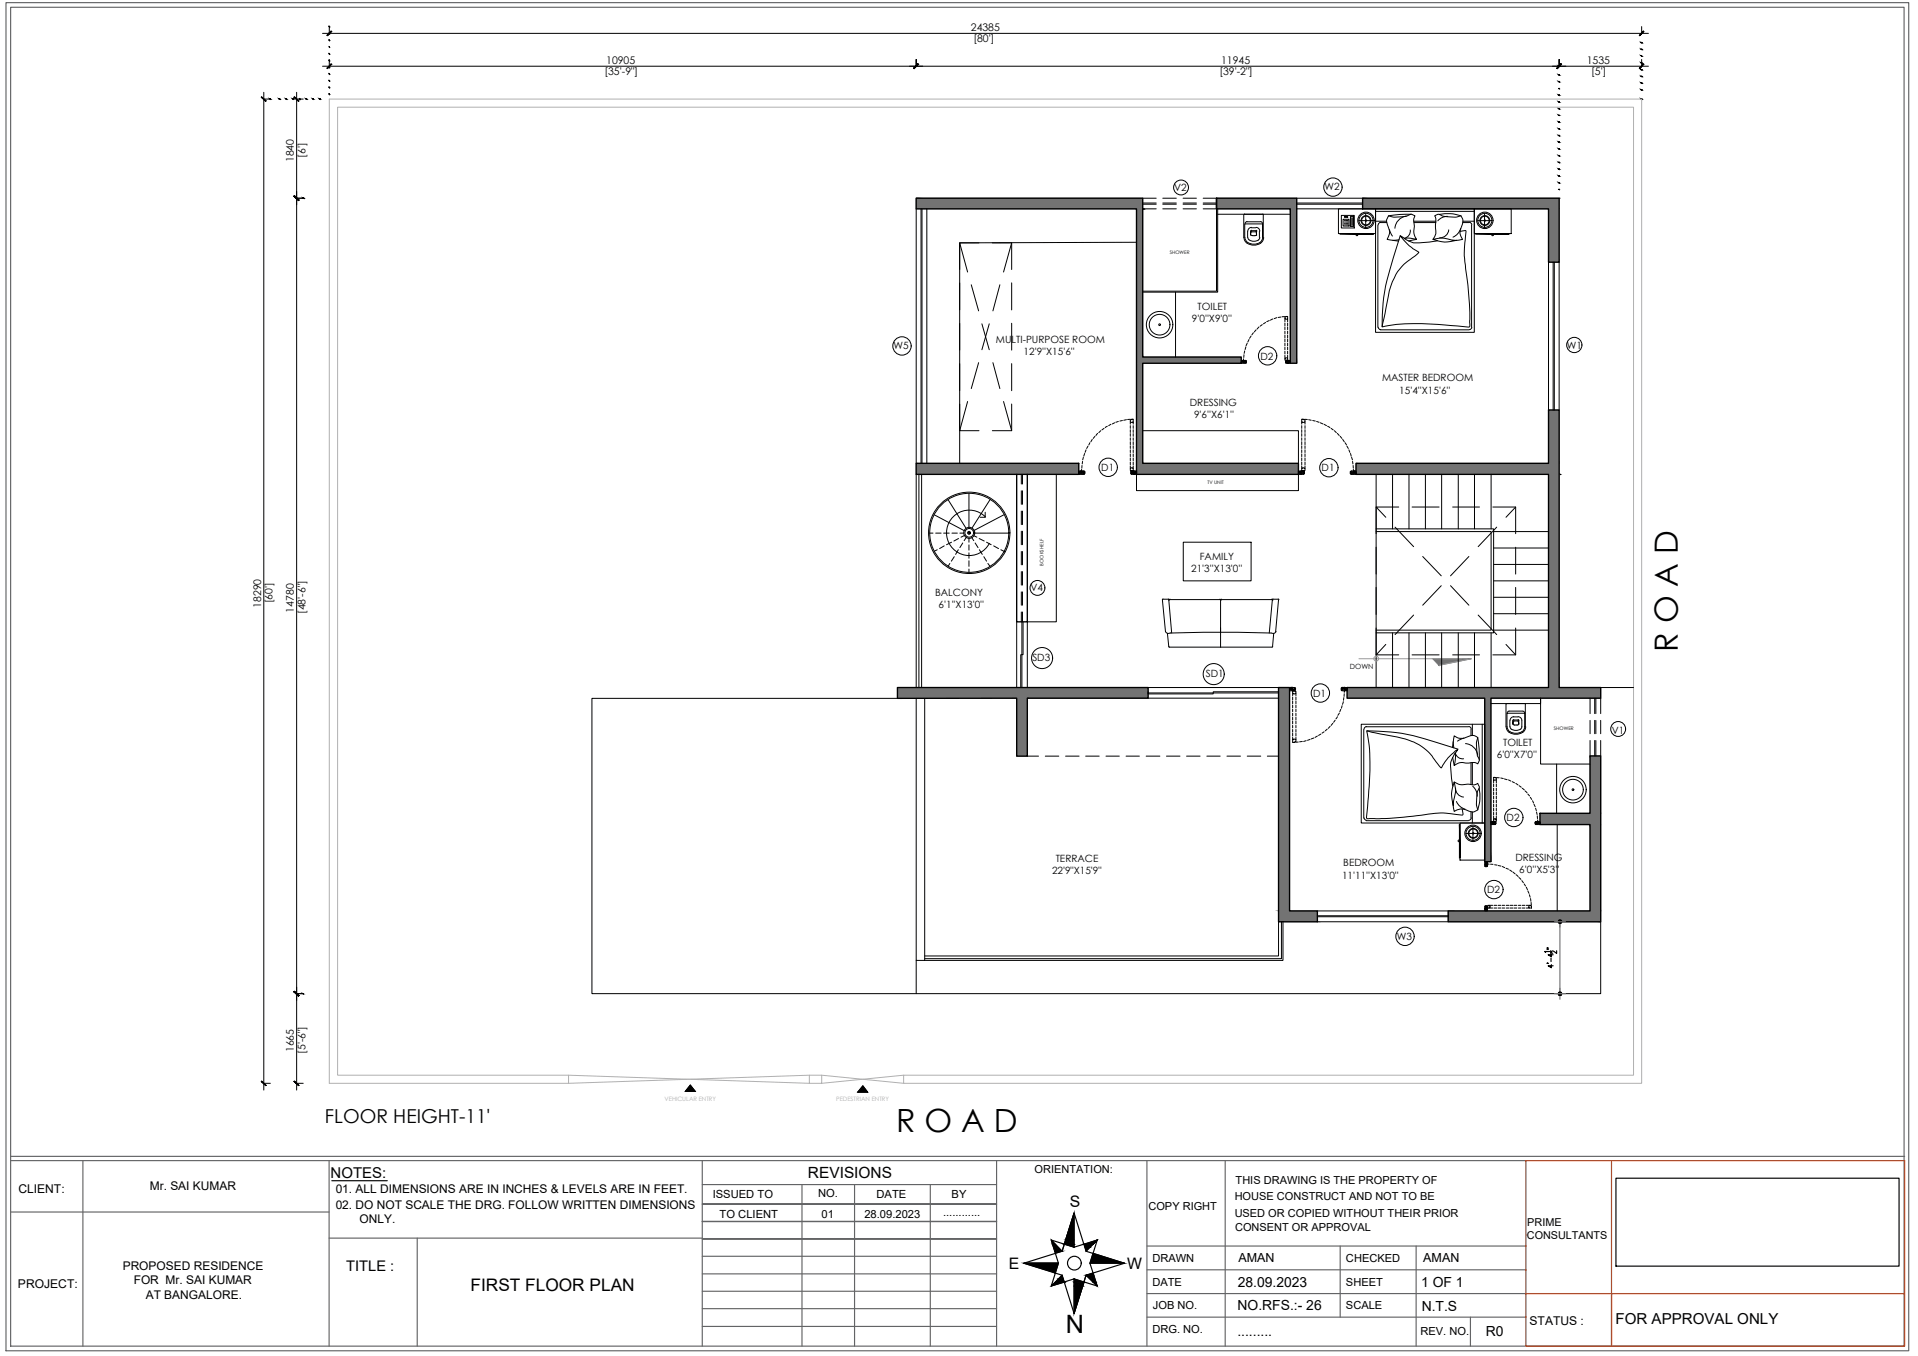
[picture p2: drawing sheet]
<svg xmlns="http://www.w3.org/2000/svg" width="420mm" height="297mm" viewBox="0 0 420 297" stroke-linecap="round" stroke-linejoin="round" font-family="sans-serif">
<!-- layer: PDF4_Solid Fills -->
<g fill="#000" stroke="#000" stroke-width=".22">
<path d="M250.2 45.7h.2zM341.4 103.9h.3zM341.5 103.8h.1zM151.2 237.7l1.1 1.4h-2.2zM189 237.9l1.1 1.4h-2.2z"/>
<path d="M72.6 14l-.9 1 1-.9zM71.6 14.9l1-.9-.9 1z"/>
<path d="M72.6 6.8l-.9 1 1-.9zM71.6 7.7l1-.9-.9 1z"/>
<path d="M201.1 14l-.9 .9v.1zM200.2 14.9v.1l.9-1zM201.1 14l.1 .1-1 .9zM201.1 14l.1 .1-1 .9z"/>
<path d="M342 14l-1 .9 .1 .1zM341 14.9l.1 .1 .9-1zM342 14l.1 .1-1 .9zM342 14l.1 .1-1 .9z"/>
<path d="M360 14l-.9 .9 .1 .1zM360 14l.1 .1-.9 .9z"/>
<path d="M360 6.8l-.9 .9 .1 .1zM360 6.8l.1 .1-.9 .9z"/>
<path d="M57.2 21.3l1 .9 .1-.1zM57.3 21.2l1 .9-1.1-.8z"/>
<path d="M64.4 21.3l1 .9 .1-.1zM64.4 21.3l.1-.1 1 .9z"/>
<path d="M64.4 43l1.1 .8-1-.9zM64.4 43l1.1 .8-1-.9zM64.4 43l1.1 .8-.1 .1zM64.4 43l1.1 .8-.1 .1z"/>
<path d="M250.2 45.7l.2 .1zM250.2 45.8h.2z"/>
<path d="M250.2 45.7h.2zM250.2 45.7h.2z"/>
<path d="M293.5 51.2l7.4 .1zM293.5 51.2l7.4 .1z"/>
<path d="M323.3 51.2l7.3 .1zM323.3 51.2l7.3 .1z"/>
<path d="M341.4 103.9l.2 .1zM341.5 104h.1z"/>
<path d="M341.5 103.8l.2 .1zM341.5 103.8l.2 .1z"/>
<path d="M319.7 180.6v7.3h.1zM319.7 180.6h.1v7.3z"/>
<path d="M64.4 217.2l1.1 .9-1-.9zM64.4 217.2l1.1 .9-1-.9zM64.4 217.2l1.1 .9-.1 .1zM64.4 217.2l1.1 .9-.1 .1z"/>
<path d="M57.3 236.8l-.1 .1 1.1 .9zM57.2 236.9l1.1 .9h-.1z"/>
<path d="M64.4 236.9l1.1 .9-1-1zM64.4 236.9l1.1 .9h-.1z"/>
</g>
<g fill="#737373" stroke="#737373" stroke-width=".22">
<path d="M196.6 152.9h28.4z"/>
<path d="M196.6 152.9h26.1z"/>
<path d="M200.7 43.4l49.6 2.3v-2.3zM200.7 43.4l49.6 2.3h-49.6z"/>
<path d="M298.5 43.4l43 2.3v-2.3zM298.5 43.4l43 2.3h-43z"/>
<path d="M266.5 43.4l17.6 2.3v-2.3zM266.5 43.4l17.6 2.3h-17.6z"/>
<path d="M339.2 45.7l2.3 11.7v-11.7zM339.2 45.7l2.3 11.7h-2.3z"/>
<path d="M249 45.7l1.3 32.5v-32.5zM249 45.7l1.3 32.5h-1.3z"/>
<path d="M282.7 45.7l1.4 33.9v-33.9zM282.7 45.7l1.4 33.9h-1.4z"/>
<path d="M249 78.2l22.9 1.4v-1.4zM249 78.2l22.9 1.4h-22.9z"/>
<path d="M339.2 89.8l2.3 11.7v-11.7zM339.2 89.8l2.3 11.7h-2.3z"/>
<path d="M249 79.6l1.3 21.9v-21.9zM249 79.6l1.3 21.9h-1.3z"/>
<path d="M297.1 101.5l44.4 2.4v-2.4zM297.1 101.5l44.4 2.4h-44.4z"/>
<path d="M200.7 101.5l35.6 2.4v-2.4zM200.7 101.5l35.6 2.4h-35.6z"/>
<path d="M249 101.5l35.4 2.4v-2.4zM249 101.5l35.4 2.4h-35.4z"/>
<path d="M339.2 103.9l2.3 46.7v-46.7zM339.2 103.9l2.3 46.7h-2.3z"/>
<path d="M196.6 150.6l54.9 2.3v-2.3zM196.6 150.6l54.9 2.3h-54.9z"/>
<path d="M295.1 150.6l55.5 2.3v-2.3zM295.1 150.6l55.5 2.3h-55.5z"/>
<path d="M225 152.9h26.5zM225 152.9h26.5zM196.6 152.9h28.4zM196.6 152.9h28.4z"/>
<path d="M222.7 152.9l2.3 .1zM222.7 152.9l2.3 .1z"/>
<path d="M222.7 153l2.3 12.6v-12.6zM222.7 153l2.3 12.6h-2.3z"/>
<path d="M348.3 165.6l2.3 12.6v-12.6zM348.3 165.6l2.3 12.6h-2.3z"/>
<path d="M337.4 178.2l13.2 2.4v-2.4zM337.4 178.2l13.2 2.4h-13.2z"/>
<path d="M325.2 152.9l1.4 35.9v-35.9zM325.2 152.9l1.4 35.9h-1.4z"/>
<path d="M348.3 180.6l2.3 18.9v-18.9zM348.3 180.6l2.3 18.9h-2.3z"/>
<path d="M280.1 150.6l2.4 48.9v-48.9zM280.1 150.6l2.4 48.9h-2.4z"/>
<path d="M317.2 199.5l33.4 2.4v-2.4zM317.2 199.5l33.4 2.4h-33.4z"/>
<path d="M280.1 199.5l8.5 2.4v-2.4zM280.1 199.5l8.5 2.4h-8.5z"/>
<path d="M315.2 144.3v1.4l7.1-1.4zM313.9 144.3h1.3v1.4z"/>
</g>
<!-- layer: PDF4_Geometry -->
<path d="M225 152.9h-28.4h28.4" fill="none" stroke="#737373" stroke-width=".22"/>
<g fill="none" stroke="#000" stroke-width=".22">
<path d="M70.7 14.5h290.4M70.7 7.3h290.4M72.1 5.8v1.5M72.1 13v1.5M200.7 13v1.5v-1.5M200.7 14.5h.1M341.5 13v1.5v-1.5M359.6 7.3h.1M359.6 5.8v1.5M359.6 13v1.5M57.8 21.7h1.4M57.8 20.2v218.6"/>
<path d="M65 21.7h1.4M65 20.2v218.6M65 43.4h.1M65 43.4h1.4M200.7 45.7v55.8M201.8 45.7v55.8M202 45.7v55.8M203 45.7v55.8M210.2 53.2l1.8 6.4M214.5 53.2h-4.3v5.8M217.4 53.2h4.2v5.8M221.6 53.2l-1.8 6.4"/>
<path d="M249 53.1l-38.8 .1v48.3M250.3 45.7h3M250.3 44.5h3M250.3 44.7h3M250.3 43.4h3M254.7 45.7h3M254.7 44.5h3M254.7 44.7h3M254.7 43.4h3M259.2 45.7h2.9M259.2 44.5h2.9M259.2 44.7h2.9"/>
<path d="M259.2 43.4h2.9M263.6 45.7h2.9v18.1h-16.2M263.6 44.5h2.9M263.6 44.7h2.9M263.6 43.4h2.9M266.7 45.7v18.3h-16.4M266.7 46.9h16M272.5 47.1v4.9M272.5 52a1.55 1.55 0 0 0 .7 1.3M272.6 46.9l-.1 .1M272.7 52v-2.9h3.9v2.9M272.7 52a2.08 2.08 0 0 0 3.6 .9l.3-.9"/>
<path d="M273.1 48.6h3M273.2 48.5l-.2 .1-.2 .4M273.3 50.7v1.3M273.3 52a1.5 1.5 0 0 0 2.4 .6M273.9 50.7v.8l.2-.7h.9M274 51.4v.1M274 50.6l.1 .2M274.1 51.5l.3 .1M274.2 49.9h.9M274.2 50.5h.9M274.2 49.8a.83 .83 0 0 0-.9 .8M274.2 50.4l-.2 .2"/>
<path d="M274.4 51.6h.5M275.1 50.7l.2 .2M275.1 51.6h-.2M275.1 49.8a.83 .83 0 0 1 .9 .8M275.1 50.4l.2 .2M275.2 50.6l-.1 .2M275.3 50.7v.8l-.1-.5M275.3 51.5l-.2 .1M275.3 51.4v.1M275.9 50.7v1.3M276 52l-.3 .6M276.1 48.5l.4 .3 .1 .2"/>
<path d="M276.6 46.9l.1 .1M276.7 47.1v4.9M276.8 52a2.24 2.24 0 0 1-3.6 1.3M284.1 45.7h14.4M284.1 44.5h14.4M284.1 44.7h14.4M284.1 43.4h14.4M293.2 45.7h8.1v5.5h-8.1zM293.8 47.2h2.9v2.7h-2.9zM294.2 48h1.3v1.5h-1.3zM294.5 48.3h.1M294.5 48.6h.1"/>
<path d="M294.5 48.9h.1M294.5 49.3h.1M294.5 47.4h.7v.2h-.7zM294.9 48.3h.1M294.9 48.6h.1M294.9 48.9h.1M294.9 49.3h.1M295.1 48.3h.1M295.1 48.6h.1M295.1 48.9h.1M295.1 49.3h.1M295.8 47.4h.7v2.2h-.7z"/>
<path d="M296 47.7v1.7M296.3 47.7v1.7M297.6 48.3h1.6v1.6M299.2 46.8v1.5h1.5M301.3 45.7h21.7v27.1h-21.7zM301.3 46.3h21.7M301.3 48.5h2.4M301.8 49.3v22.4M302.4 48.8h1.4M302.5 48.7l-.5 .3-.1 .2M304.4 50.3l.6 1.4M305.1 52.6l1.3 .2"/>
<path d="M306.7 51.6l-1.5 4.9a43.1 43.1 0 0 0-2.4 15M307.6 52.2h1.4l1.3 .2-.5-1.2v-1.6l-.1-1.4 .3-.9-.4-.2a1.01 1.01 0 0 0-1.4 .2l-1.1 .2a4.9 4.9 0 0 1-2.9-.2 2.18 2.18 0 0 0 0 2.6 2.53 2.53 0 0 1-.3 2.5 5.2 5.2 0 0 0 2.6 .1M308.1 47.3a2.9 2.9 0 0 0-2.5 2.7M308.9 50.4a1.63 1.63 0 0 1-1.2 1.8M309.2 46.9l-2.5 .1-2.5 .3M309.7 48.5h4.8M309.8 48.8h4.7M310.3 52.4l-1.7 .4M315.3 47a9.1 9.1 0 0 1 4.7 .3 2.27 2.27 0 0 1 .1 2.6l-.3 1.3 .6 1.2-1.2 .2h-1.2a6.2 6.2 0 0 0-4.1-.2 7.1 7.1 0 0 0 5.2 .2M317.1 47.4a2.73 2.73 0 0 0-2.1 1M317.4 50.4a1.93 1.93 0 0 1-2 1.7M319.8 50.7l1.3-.2a30.6 30.6 0 0 0 .3 11l.6 6.9v3l-.3 .3a78.7 78.7 0 0 0-16.6-.5l-2.3 .4 .8-4.1a19.2 19.2 0 0 1 2.6-8 13.9 13.9 0 0 1 4.2-3.8l.4-.4a11.3 11.3 0 0 1-4-3.6 5.9 5.9 0 0 0 4.1 1.5l4-.5"/>
<path d="M320 50.1a2.94 2.94 0 0 1-1.7 1.8M320 47.3a7 7 0 0 1-4.7-.3l-.3-.1-.7 .4 .2 .6v3.3l-.6 1.2M320.4 48.8h1.4M320.5 48.5h2.5M321.9 48.7l.4 .3 .1 .2M322.4 49.3v22.4M323 45.7h8v5.5h-8zM323.7 48.3h1.5v1.6M325.2 46.8v1.5h1.6M339.2 57.4v32.4M340.2 57.4v32.4M340.5 57.4v32.4"/>
<path d="M341.5 43.4h.1M341.5 57.4v32.4M210.2 62v5.9M210.2 70.8v5.9M210.2 79.7v5.9M212.8 62.4l1.6 5.7M214.4 79.4l-1.6 5.7M215.1 70.9l1.6 5.7M216.7 70.9l-1.6 5.7M217.5 79.4l1.5 5.7M219 62.4l-1.5 5.7M221.6 62v5.9"/>
<path d="M221.6 70.8v5.9M221.6 79.7v5.9M257.5 64v14.2M272 79.2l.5 .1M272 79.3l.6 .2M272.1 78.9l.4 .3M272.3 78.9l.2 .1M272.3 78.9l-.3 .6M272.4 79l.1 .6M272.4 78.6v.4h.5l.1 .5-1.1 .1v-.6h.5v.3M272.5 78.9l-.2 .6M272.5 77.7v.6"/>
<path d="M272.5 78.9l.1 .3 .4 .3M272.7 76.9l-.2 .5M272.8 78.9v.3l.2 .2M272.9 76l-.1 .6M273 79.1h-.5M273.1 79.3l-.3 .2M273.1 79.2l-.5 .2M273.1 79l-.2 .3 .2 .2M273.2 75.2l-.2 .5M273.6 74.4l-.3 .5M274.1 73.6l-.4 .5M274.6 72.9l-.4 .4"/>
<path d="M275.2 72.2l-.4 .5M275.8 71.6l-.4 .5M276.5 71.1l-.4 .3M277.2 70.6l-.4 .3M278 70.2l-.5 .3M278.8 69.9l-.5 .2M279.7 69.6l-.6 .2M280.6 69.5h-.6M281.4 69.4h-.6M281.5 69.8l.1 .1h.4l.1-.1v.7M281.5 78.5l.5-.1 .1 .6-.6-.1zM281.5 70.8v.6"/>
<path d="M281.5 71.6v.6M281.5 72.5v.6M281.5 73.4v.6M281.5 74.3v.6M281.5 75.2v.6M281.5 76.1v.5M281.5 76.9v.6M281.5 77.8v.7M281.7 79l.1 .3-.1 .2M281.7 69.3l-.2 .1v1.1M281.8 78.9l.3 .3 .1 .3M281.8 79l.2 .3-.1 .3"/>
<path d="M281.9 78.9l-.3 .2M282.1 69.3h-.4h.4v.5M282.1 78.9h.1M282.1 79.2h.1M282.1 78.9v.3v-.2h.6v.6l-1.1-.1 .1-.5h.4l.1 .6v-.4M282.1 70.8v.6M282.1 71.6v.6M282.1 72.5v.6M282.1 73.4v.6M282.1 74.3v.6M282.1 75.2v.6M282.1 76.1v.5"/>
<path d="M282.1 76.9v.6M282.1 77.8v.7M282.1 78.9v.3v-.2M282.1 78.9l.6 .2M282.2 79.1l-.5 .3M282.2 79.3l-.5 .1M282.2 79.1l.5 .2M282.3 79.2l.3 .3M282.3 79.4l.1 .1M282.4 78.9l-.2 .6M282.7 78.9l-.3 .6M301.9 71.7l.3 .4 .3 .1"/>
<path d="M302.4 72.2h19.4M322.4 71.7l-.3 .4-.2 .1M210.2 88.5v5.8h4.3M212 88l-1.8 6.3M219.8 88l1.8 6.3M221.6 88.5v5.8h-4.2M237.6 99.3l-.2 .6M237.9 98.5l-.2 .6M238.3 97.7l-.3 .5M238.8 97l-.3 .5M239.3 96.3l-.3 .5M239.9 95.6l-.4 .4"/>
<path d="M240.5 94.9l-.4 .5M241.1 94.3l-.4 .5M241.9 93.8l-.5 .4M242.6 93.4l-.5 .3M243.4 92.9l-.5 .3M244.2 92.6l-.5 .3M245 92.3l-.6 .2M245.9 92.1l-.6 .1M246.8 91.9l-.6 .2M247.6 92.4l.1 .1 .5-.1v.5M247.6 93.2v.6M247.6 94.1v.6"/>
<path d="M247.6 95v.6M247.6 95.9v.6M247.6 96.8v.6M247.6 97.6v.6M247.6 98.5v.6M247.6 99.4v.6M247.6 91.8l-.6 .1M247.9 91.8h.3v.6M248.2 91.8l-.6 .1v1M248.2 93.2v.6M248.2 94.1v.6M248.2 95v.6"/>
<path d="M248.2 95.9v.6M248.2 96.8v.6M248.2 97.6v.6M248.2 98.5v.6M248.2 99.4v.6M250.3 94.3h34.1v7.2M285.2 91.8l.7 .1v1M285.2 93.2v.6M285.2 94.1v.6M285.2 95v.6M285.2 95.9v.6M285.2 96.8v.6"/>
<path d="M285.2 97.6v.6M285.2 98.5v.6M285.2 99.4v.6M285.5 91.8h-.3v.6M285.8 91.8l.6 .1M285.9 92.4l-.2 .1-.5-.1v.5M285.9 93.2v.6M285.9 94.1v.6M285.9 95v.6M285.9 95.9v.6M285.9 96.8v.6M285.9 97.6v.6"/>
<path d="M285.9 98.5v.6M285.9 99.4v.6M286.7 91.9l.5 .2M287.6 92.1l.5 .1M288.4 92.3l.6 .2M289.2 92.6l.6 .3M290.1 92.9l.5 .3M290.8 93.4l.5 .3M291.6 93.8l.5 .4M292.3 94.3l.4 .5M292.9 94.9l.5 .5M293.6 95.6l.4 .4"/>
<path d="M294.1 96.3l.4 .5M294.6 97l.4 .5M295.1 97.7l.3 .5M295.5 98.5l.2 .6M295.8 99.3l.2 .6M200.7 103.9v46.7M201.3 103.9v46.7M201.9 103.9v46.7M203.6 116.8h.8M204.6 112.8l6.6 3.4M205 116.8h1.2M206.7 116.8h1.2"/>
<path d="M206.8 119.6l-1 .6M207.7 109.5l3.9 6.2M208.4 118.8l-1.1 .5M208.5 116.8h1.2M210 118l-1 .5M210.3 116.8h.8M210.9 118.9l-.6 1.1M211.2 117.3l-.7 .4M211.6 117.8l-.4 .6M212.3 108.1v7.5M212.3 118v.8M212.3 119.4v1.1"/>
<path d="M212.9 117.8l.4 .6M213.3 117.3l.7 .4M213.5 116.8h7.7M213.6 118.9l.6 1.1M214.5 118l1.1 .5M215.8 112.2v1.1h-1.1M215.9 113.3a5 5 0 0 0-7.4 .2 5 5 0 0 0 1.1 7.4 5 5 0 0 0 7.1-1.9M216.1 118.8l1 .5M216.9 109.5l-4 6.2M217.7 119.6l1 .6M219.9 112.8l-6.6 3.4M223.7 103.9v2.1"/>
<path d="M223.7 107.5v3M223.7 112v2.9M223.7 116.4v2.9M224 103.9v2.1M224 107.5v3M224 112v2.9M224 116.4v2.9M231.4 103.9v32.3h-6.4v14.4M236.4 103.4l.6 .2M236.6 103.1l.4 .3M236.9 103.2l.2 .7-.7-.2M236.9 102.8v.4l.7 .1v.5l-.1 .1h-1.2v-.7h.6v.4"/>
<path d="M237 103.1l-.3 .7M237 103.2l-.2-.1-.2 .2-.2 .5M237 102v.6M237 103.1l.2 .5 .3 .2M237.2 101.1l-.1 .5M237.3 100.2l-.1 .5M237.4 103.2l-.1 .3 .2 .2M237.6 103.2l-.6 .1M237.6 103.2l-.1 .3 .1 .2M237.7 103.6h-.3l-.1 .3M237.7 103.4l-.6 .3M247.6 100.3v.6"/>
<path d="M247.6 101.2v.6M247.6 102.1v.5M247.7 102.5h.5v.7l-.6-.1zM247.7 103.2l.2 .3-.2 .2M247.8 103.1l.4 .3 .2 .4M247.9 103.3l.2 .2-.1 .3M248.1 103.1l-.1 .3h-.3M248.2 103.2v.2v-.2h.8v.7M248.2 103.2h.1M248.2 100.3v.6M248.2 101.2v.6M248.2 102.1v.5"/>
<path d="M248.3 103.2v.2v-.2M248.3 103.4h.1M248.3 103.1l.7 .2M248.3 103.3l-.6 .3M248.4 103.6l-.6 .1M248.4 103.4l.6 .2M248.4 103.7l.2 .2M248.5 103.6l.3 .3M248.7 103.2l-.2 .7M249 103.1l-.4 .8M259.2 118.8h14.9v8.4h-14.9zM284.5 103.1l.2 .6 .2 .2 .2-.2"/>
<path d="M285.1 103.4l-.6 .2M285.1 103.6l.6 .1M285.1 103.6l-.4 .3M285.1 103.2l.1 .2v-.2h-.8v.7M285.2 102.6l.5-.1 .2 .1v.5l-.7 .1zM285.2 103.2h.1M285.2 103.2l-.2 .7v-.5M285.2 100.3v.6M285.2 101.2v.6M285.2 102.1v.5M285.2 103.1l-.7 .2M285.2 103.2v.2v-.2l.5 .1v.5l-.1 .1h-1.2v3.6h-35.4v-3.6h-1.2l-.1-.1 .1-.6h.4l.2 .7v-.5"/>
<path d="M285.2 103.3l.6 .3M285.4 103.1l.1 .3h.3M285.6 103.1l-.3 .3-.2 .5-.2-.7M285.7 103.3l-.2 .2v.3M285.8 103.2l-.2 .3 .2 .2M285.9 100.3v.6M285.9 101.2v.6M285.9 102.1v.5M295.8 103.4l.6 .3M295.8 103.2l.2 .3-.2 .2M295.8 103.6h.3l.1 .3M296 103.2l.5 .1"/>
<path d="M296.1 100.2l.1 .5M296.1 103.2l.1 .3-.2 .2M296.3 101.1l.1 .5M296.4 102l.1 .6M296.5 102.8v.4l-.7 .1v.5l.1 .1h1.2v-.7h-.6v.4M296.5 103.1l-.1 .5-.4 .2M296.5 103.2l-.1 .7M296.5 103.1l.3 .7M296.7 103.1l.3 .7M296.7 103.1l-.1 .1M296.9 103.1l-.3 .3M297.1 103.4l-.6 .2"/>
<path d="M297.1 103.7l-.6 .2M301.5 116.4h25.1v21.6h-25.1M301.5 115.9h25.7v22.7h-25.7M301.5 103.9v46.7M305.1 103.9v12M305.6 115.5l4.1 4.2M306.4 111.1h-4.9l2.1 2.2M308.7 103.9v12M309.3 111.1h6M312.3 103.9v12M315.8 103.9v12M318.2 111.1h5.9"/>
<path d="M319.4 103.9v12M323 103.9v12M326.6 103.9v12M327 111.1h5v5.8M327.2 116.4h12M327.9 115.5l-4.1 4.2M332 119.9v5.9M332 111.1l-2.1 2.2M205.3 120.4l-.7 .4M208.1 123.4l-.4 .7M209 121.9l-.6 1M209.9 120.4l-.6 1"/>
<path d="M212.3 121.1v1.2M212.3 122.8v1.3M212.3 124.7v.7M214.5 120.4l.7 1M215.5 121.9l.6 1M216.4 123.4l.5 .7M219.2 120.4l1 .5M222.7 136.2v14.4M223.7 120.8v2.9M223.7 125.2v3M223.7 129.7v2.9M223.7 134.1v2.1"/>
<path d="M223.9 136.2v14.4M224 120.8v2.9M224 125.2v3M224 129.7v2.9M224 134.1v2.1M224.1 136.2v7.2h-.5v7.2M254.7 131.3h1.2M254.8 131.2l-.2 .2 .7 7M255.3 138.3l.5 .4 .6-.1M255.7 138.8l.3 2.8 .2 .2M255.9 131.2l.2 .2M256 131.4l.7 7.3"/>
<path d="M256.3 138.7l7.4-.2 14.7 .2M256.3 131.3l-.2 .3M267.2 131.3l.3 .2M267.4 131.6v10.2M267.7 131.3l-.3 .2M278.5 138.6l.5 .1M278.5 131.3l.3 .3M278.7 131.4l-.7 7.3M278.8 131.3h1.2M278.9 131.2l-.2 .1h-22.7M279 138.8l-.2 2.8M279.5 138.3l-.4 .4"/>
<path d="M280 131.2l.2 .2M280.1 131.4l-.7 7M305.1 138.6v12M308.7 138.6v12M309.7 134.7l-4.1 4.3M311.7 121.9l4 4.2M312.3 138.6v12M315.7 128.3l-4 4.3M315.8 138.6v12M317.8 128.3l4 4.3M319.4 138.6v12M321.8 121.9l-4 4.2"/>
<path d="M323 138.6v12M323.8 134.7l4.1 4.3M326.6 138.6v12M327.2 138h12M327.2 120h12M327.2 123.6h12M327.2 127.2h12M327.2 130.8h12M327.2 134.4h12M332 137.6v5.9h-5M332 128.7v5.9M196.6 153h-66.9v64.7h220.9v-15.7"/>
<path d="M200.7 153v57.4h1.9v-57.4M225 152.9h.1M251.5 151.5v.5h14.3v-.5h14.3M251.5 150.6h28.6M251.5 152.9h28.6M251.5 151.8h28.6M278.8 141.6l-.2 .2h-22.5M282.5 151l.7 .3M282.5 150.8l.6 .2M282.7 150.5l.4 .3M282.9 151.2l.2-.7 .2 .5 .3 .3M283 151v-.4l.2 .7h.4l.2-.6-1.3-.1v.7h.7v-.2l-.1 .2"/>
<path d="M283.1 150.7l-.2-.2-.2 .2-.1 .6M283.2 151.3l.7 .1v.5l-.6 .1zM283.2 151.3h.1M283.2 151.9v.5M283.2 152.7v.6M283.2 153.6v.6M283.2 154.5v.6M283.2 155.3v.6M283.2 156.2v.6M283.2 157.1v.6M283.2 158v.6M283.2 158.9v.6"/>
<path d="M283.2 159.8v.6M283.2 151.1v.2v-.2M283.2 151.1h.1M283.6 150.6l-.1 .3 .2 .2M283.7 150.7h-.6M283.8 150.7l-.2 .2 .2 .2M283.8 151h-.2l-.1 .2M283.8 150.8l-.5 .3M283.9 151.9v.5M283.9 152.7v.6M283.9 153.6v.6M283.9 154.5v.6"/>
<path d="M283.9 155.3v.6M283.9 156.2v.6M283.9 157.1v.6M283.9 158v.6M283.9 158.9v.6M283.9 159.8v.6M290.7 159.7l-.4 .4M291.4 159.1l-.4 .4M292 158.4l-.4 .5M292.5 157.8l-.4 .4M293 157l-.3 .5M293.4 156.2l-.3 .5"/>
<path d="M293.7 155.4l-.2 .5M293.8 150.7l.2 .2-.2 .2M294 150.7l.2 .2-.1 .3M294 150.5l.4 .3 .1 .5M294 154.6l-.2 .5M294.2 150.5l-.1 .3h-.2M294.3 153.7l-.2 .6M294.4 150.6l.1 .7M294.4 152.8l-.1 .6M294.5 150.5l.7 .2M294.5 150.7l-.6 .3M294.5 152l-.1 .6"/>
<path d="M294.5 150.9v.4h.6v-.7l-1.3 .1v.5l.7 .1v.4M294.6 150.8l.6 .2M294.6 150.9l.3 .3M294.6 151.1l.2 .1M294.6 151l-.6 .1M294.8 150.6l-.2 .7M295.1 150.6l-.3 .7M298.2 158.7h27v21.6h-27zM298.7 159.8v19.4M299.3 159.2h22.4M299.4 159.2l-.5 .2-.1 .3M303.6 141.2l-2.1 2.3h4.9"/>
<path d="M309.3 143.5h6M318.2 143.5h5.9M321.8 159.2l.4 .2 .1 .3M322.2 159.8v1.3M322.5 158.7v2.4M324.7 158.7v21.6M326.6 154.1h10.9v-1.2v14.5h10.8M329.9 141.2l2.1 2.3M329.9 154.2v5M329.9 159.2a1.55 1.55 0 0 0 .7 1.3M330 154.1h4M330.1 154.1l-.2 .1"/>
<path d="M330.1 159.2v-3h3.9v3.3l-.6 .8M330.2 159.2l.1 .6 .5 .5M330.6 155.8h2.9M330.6 155.8l-.4 .2v.2M330.8 157.8v1.4M331.4 158.6l.2 .1M331.4 157.8l.1 .2M331.6 157h.9M331.6 157.7h.9M331.6 158.8h.2M331.6 157.6l-.2 .2v.8v-.5M331.6 157a.83 .83 0 0 0-.8 .8"/>
<path d="M331.6 157.9h.8M331.7 157.9l-.2 .2M331.8 158.8h.6M332.5 157a.83 .83 0 0 1 .9 .8v1.4a1.5 1.5 0 0 1-2.5 .4l-.1-.4M332.5 157.6l.2 .2M332.6 158.8l-.2 .1M332.7 157.8l-.1 .2M332.7 157.8v.8v-.5l-.2-.2M332.7 158.6l-.2 .1M333.6 155.8l.3 .2 .1 .2M334.1 154.1l.1 .1M334.1 154.2v5"/>
<path d="M334.2 159.2a1.55 1.55 0 0 1-.7 1.3M348.3 152.9v3.4M348.3 157.8v2.9M349.3 152.9v3.4M349.3 157.8v2.9M349.6 152.9v3.4M349.6 157.8v2.9M350.6 152.9v3.4M350.6 157.8v2.9M350.6 150.6h7.2M225 165.6h2.5M229 165.6h2.9"/>
<path d="M233.4 165.6h3M237.8 165.6h3M242.3 165.6h2.9M246.7 165.6h2.9M251.1 165.6h3M255.5 165.6h3M259.9 165.6h3M264.4 165.6h2.9M268.8 165.6h2.9M273.2 165.6h3M277.6 165.6h2.5M283.2 161.5v.5l.1-.1 .6 .1"/>
<path d="M283.2 162v.6h.3M283.2 160.6v.6M283.9 161.5v1l-.7 .1M283.9 160.6v.6M284.4 162.5l-.6 .1M285.3 162.4l-.6 .1M286.1 162.2l-.5 .2M287 162l-.6 .2M287.8 161.7l-.6 .2M288.6 161.2l-.5 .3M289.3 160.8l-.5 .3M290.1 160.3l-.5 .3"/>
<path d="M298.8 179.2l.1 .2 .5 .3M299.3 179.8h22.4M299.5 160.1a41.8 41.8 0 0 1 15 2.5l4.9 1.5M318.2 165.9l.4 1.8M318.3 172.2l-.2-1.2a11.9 11.9 0 0 1-.1-4.5l1.3-2.3-.5 .3a12.3 12.3 0 0 0-3.1 3.7l-.8-1a12 12 0 0 0-8.8-5.8l-6.6-1.3-.1 .2a42.2 42.2 0 0 1 .4 13.6l-.4 5.4h4.9l7.8-.8a19.5 19.5 0 0 1 8.1 0h.2l.1-.2-.2-1.1M318.3 162.5l-.1 1.2M318.5 163.8l-.2-1.3 .3-1.3a3.1 3.1 0 0 0 3.6-.1h.6l.9 .5a6.6 6.6 0 0 0-.1 3.6l.5 1.2-.4 .9-.6-.3-1.3 .2-1.7-.2-.6 .2-.9 .5 .2-1.4v-1.3M318.6 171.3a3.8 3.8 0 0 0 3.2 .5 1.99 1.99 0 0 0 1.9-.2l.4 .9-.5 .9-.1 1.1a4.7 4.7 0 0 0 .2 2.9M318.8 165a1.63 1.63 0 0 0 1.8 1.2M318.9 172.6a1.93 1.93 0 0 0 1.7 2M319 175.6a2.94 2.94 0 0 0 1.9 1.6M320.7 161.7l-1.4 .6"/>
<path d="M321 162.9a2.9 2.9 0 0 1 2.7 2.5M322.2 167.1v4.8M322.2 177.8v1.4M322.3 179.2l-.1 .2-.4 .3M322.5 167v4.9M322.5 177.9v2.4M322.6 172.2a2.73 2.73 0 0 1 1 2.2M323.7 161.6l.3 2.4 .1 2.5M324 172.7l.2 1.1-.1 1.8-.4 1.8-.3 .2a1.92 1.92 0 0 1-2.3-.2l-1.3-.2-1.2 .5-.3-1.6 .3-1.6a5.1 5.1 0 0 0 0-3.2 7.1 7.1 0 0 0-.3 5.2M326.7 179.9l.3 .6M327 180l.1 .6M327.2 170.3l.6 .1v1.1"/>
<path d="M327.2 179.5l.5-.1 .1 .5h-.6zM327.2 179.9h.1M327.2 171.7v.6M327.2 172.7v.6M327.2 173.5v.6M327.2 174.4v.6M327.2 175.3v.6M327.2 176.2v.6M327.2 177.1v.6M327.2 178v.5M327.2 178.8v.7M327.4 180l.3 .2"/>
<path d="M327.5 170.3h-.3v.5M327.6 180l-.2 .1-.2 .4M327.8 170.8h-.6v.7M327.8 171.7v.6M327.8 172.7v.6M327.8 173.5v.6M327.8 174.4v.6M327.8 175.3v.6M327.8 176.2v.6M327.8 177.1v.6M327.8 178v.5M327.8 178.8v.7"/>
<path d="M327.8 170.3l.6 .1M328.8 170.4l.5 .1M329.6 170.6l.6 .2M330.5 170.8l.5 .3M330.6 160.4a2.73 2.73 0 0 0 2.9 0M330.7 160.3a2.52 2.52 0 0 0 2.7 0M331.3 171.2l.5 .3M332.1 171.6l.4 .3M332.8 172.1l.4 .4M333.5 172.7l.4 .3M334.1 173.3l.4 .4M334.7 173.9l.4 .5"/>
<path d="M335.2 174.7l.3 .4M335.7 175.4l.3 .5M336 176.2l.3 .5M336.4 177l.1 .6M336.6 180v.3l-.2 .2M336.6 177.9l.1 .5M336.8 178.7v.6M336.8 179.6v.3l-.5 .2v.4l.1 .1h1v-.7h-.6v.5M336.9 179.9l.2 .6M337.1 179.9l.3 .6M337.1 179.9l-.2 .1M337.3 180l-.4 .2"/>
<path d="M341 167.4v10.7M348.3 162.2v3.4M349.3 162.2v3.4M349.6 162.2v3.4M350.6 162.2v3.4M288.6 199.5h28.6M319.8 180.3h5.4v8.1h-5.4zM322.7 181v1.6h-1.6M324.2 182.6h-1.5v1.5M325.3 199l.6 .2M325.3 188.8l.6 .2M325.3 199.2l.6 .3"/>
<path d="M325.3 189.5l.2 .3M325.3 189.1l.6 .2M325.3 198.4l.5 .1v1h-.6zM325.3 198.4l.3 .2 .2-.2M325.3 189.8l.3-.1 .2 .1M325.4 199l-.1 .2M325.4 198.5l.1 .5M325.4 189.3l.3 .5M325.5 188.7l-.2 .6M325.5 198.4l.2 .5M325.6 188.7l-.1 .6h.3h-.6M325.6 199h.2h-.2"/>
<path d="M325.6 199h.1M325.6 198.9h.2h-.2M325.6 198.9h.1M325.6 199l-.1 .5M325.7 198.4l.2 .3M325.7 189.2l.1 .5M325.8 198.5l-.2 .2h-.3M325.8 198.9h.1M325.8 198.9l-.6 .1h.4l-.3 .4M325.8 189.3v.5l-.5 .1-.1-1.1h.6v.5h.4M325.9 198.9l-.2 .6M325.9 198.5l-.4 .4-.2 .1"/>
<path d="M325.9 188.9l-.3 .3M325.9 189.3h-.3l-.3 .4M325.9 189.1l-.1 .1M325.9 189.6l-.3-.1-.2 .2M325.9 198.3l.5 .1v.4l-.6 .1zM326.3 198.3h.7M326.3 198.9h.7M326.5 189.3h.6M326.6 180.2l.6-.3v.3v-.3h-.6v.7h1l.1-.1-.1-.6h-.4l-.1 .7v-.4M327.1 180.3l.5 .1M327.1 180.2l-.3 .3M327.1 180.2l-.5 .1"/>
<path d="M327.2 180.2v-.3v.3M327.2 180.2h.1M327.2 180.4l-.2 .2M327.2 180.1l.5 .2M327.3 198.3h.6M327.3 198.9h.6M327.4 189.4l.6 .1M327.6 180l-.2 .2 .1 .3M327.7 180l-.1 .2 .1 .2M328.2 198.3h.6M328.2 198.9h.6M328.2 189.6l.6 .1"/>
<path d="M329.1 198.3h.5M329.1 198.9h.5M329.1 189.8l.5 .3M329.9 190.2l.6 .2M329.9 198.3h.6M329.9 198.9h.6M330.7 190.6l.5 .3M330.8 198.3h.6M330.8 198.9h.6M331.4 191l.5 .4M331.7 198.3h.6M331.7 198.9h.6"/>
<path d="M332.1 191.6l.5 .4M332.6 198.3h.6M332.6 198.9h.6M332.7 192.2l.5 .4M333.4 192.9l.3 .5M333.5 198.3h.6M333.5 198.9h.6M333.9 193.6l.3 .5M334.3 198.3h1.1l.1 .3M334.3 194.3l.3 .6M334.7 195.1l.2 .6M335 198.3l-.1 .1 .1 .5h-.7"/>
<path d="M335 198.9h.5v-.3v.3M335 196l.2 .5M335.3 196.8l.1 .6M335.4 197.7v.6M336.3 180.2l.5 .2M336.3 180.3l.3 .2M336.4 180l.1 .2-.1 .2M336.4 180.5l.2-.1 .2-.5v.7M336.4 180.1l.5 .1M337.4 180.3l-.6 .2M337.4 180.2l-.5 .1M341.1 180.6v18.9"/>
<path d="M65 217.7h1.4M200.7 210.4v7.3M280.1 201.9v7.5h-77.5M280.7 201.9v8.1h-78.1M281.1 201.9v8.5h-78.5M288.6 201.9h28.6M288.6 200.6h28.6M288.6 200.8h28.6M57.8 237.3h1.4M65 237.3h1.4M151.2 237.7l1.1 1.4h-2.2zM189 237.9l1.1 1.4h-2.2z"/>
<circle cx="258.7" cy="41.1" r="1.63"/>
<circle cx="292" cy="41" r="2.01"/>
<circle cx="297.2" cy="51.4" r=".19"/>
<circle cx="299.2" cy="48.3" r="1.8"/>
<circle cx="299.2" cy="48.3" r="1.55"/>
<circle cx="299.2" cy="48.3" r="1.08"/>
<circle cx="299.2" cy="48.3" r=".95"/>
<circle cx="299.2" cy="48.3" r=".15"/>
<circle cx="325.3" cy="48.3" r="1.8"/>
<circle cx="325.3" cy="48.3" r="1.55"/>
<circle cx="325.3" cy="48.3" r="1.08"/>
<circle cx="325.3" cy="48.3" r=".95"/>
<circle cx="325.3" cy="48.3" r=".15"/>
<circle cx="327" cy="51.4" r=".19"/>
<circle cx="197.6" cy="75.8" r="2.01"/>
<circle cx="254" cy="71.1" r="2.27"/>
<circle cx="254" cy="71.1" r="2.9"/>
<circle cx="254" cy="71.1" r=".19"/>
<circle cx="277.7" cy="77.9" r="2.01"/>
<circle cx="344.9" cy="75.6" r="1.67"/>
<circle cx="212.3" cy="116.7" r=".32"/>
<circle cx="212.3" cy="116.7" r=".15"/>
<circle cx="212.3" cy="116.7" r="8.9"/>
<circle cx="212.3" cy="116.7" r="8.7"/>
<circle cx="212.3" cy="116.7" r="1.21"/>
<circle cx="212.3" cy="116.7" r=".95"/>
<circle cx="242.8" cy="102.4" r="2.01"/>
<circle cx="291.1" cy="102.5" r="2.01"/>
<circle cx="227.3" cy="128.8" r="1.63"/>
<circle cx="228.3" cy="144.2" r="2.31"/>
<circle cx="265.9" cy="147.7" r="2.31"/>
<circle cx="289.2" cy="151.8" r="2.01"/>
<circle cx="354.5" cy="159.7" r="1.63"/>
<circle cx="331.6" cy="179.1" r="2.01"/>
<circle cx="344.6" cy="173" r="2.27"/>
<circle cx="344.6" cy="173" r="2.9"/>
<circle cx="344.6" cy="173" r=".19"/>
<circle cx="319.6" cy="184.2" r=".19"/>
<circle cx="322.7" cy="182.5" r="1.8"/>
<circle cx="322.7" cy="182.5" r="1.55"/>
<circle cx="322.7" cy="182.5" r="1.08"/>
<circle cx="322.7" cy="182.5" r=".95"/>
<circle cx="322.7" cy="182.5" r=".15"/>
<circle cx="327.3" cy="194.9" r="2.01"/>
<circle cx="307.8" cy="205.1" r="2.01"/>
</g>
<path d="M200.7 43.4h49.6v34.8h21.6v1.4h-21.6v21.9h34.1v2.4h-35.4v-58.2h-48.3zM266.5 43.4v2.3h16.2v33.9h1.4v-36.2h-17.6v2.3M298.5 43.4h43v14h-2.3v-11.7h-40.7zM200.7 101.5h35.6v2.4h-35.6zM222.7 103.9v32.3h2.3v-32.3M297.1 101.5h42.1v-11.7h2.3v60.8h9.1v2.3h-24v35.9h-1.4v-35.9h-30.1v-2.3h44.1v-46.7h-42.1zM196.6 150.6h54.9v2.3h-26.5v12.7h-2.3v-12.7l-26.1 .1zM280.1 150.6h2.4v48.9h6.1v2.4h-8.5zM348.3 165.6h2.3v36.3h-33.4v-2.4h31.1v-18.9h-10.9v-2.4h10.9z" fill="none" stroke="#000" stroke-width=".3"/>
<path d="M124.5 235.5l52.8 1.8M177.3 235.5l-52.8 1.8h-52.4v-215.6h287.5v215.6h-161.6v-1.8h159.8v-212h-283.8v212h50.5v1.8M177.3 235.5h2.7v1.8h-2.7zM180 235.5l18 1.8M198 235.5l-18 1.8" fill="none" stroke="#b0b0b0" stroke-width=".22"/>
<g fill="none" stroke="#999" stroke-width=".22">
<path d="M297.7 144.3h22.6M322.3 144.3l-7.1 1.4"/>
<circle cx="301.5" cy="144.3" r=".53"/>
</g>
<!-- layer: 0 -->
<path d="M340.5 201.9h2.4M340.5 217.7h2.4M341 201.9h.7v15.8h-.7M341.7 200.7v2.4M341.7 216.5v2.4" fill="none" stroke="#767676" stroke-width=".25"/>
<g fill="#000" stroke="#000" stroke-width=".22">
<path d="M341.4 201.9v.2l.3-.2zM341.4 202.1l.3-.2-.2 .3zM341.7 201.9l-.2 .3 .2 .1z"/>
<path d="M341.4 217.7v.2l.3-.2zM341.4 217.9l.3-.2-.2 .3zM341.7 217.7l-.2 .3h.2z"/>
<path d="M341.5 201.6l.2 .3v-.4zM341.5 201.6l.2 .3-.3-.2zM341.4 201.7v.2h.3z"/>
<path d="M341.7 201.9v.4l.2-.1zM341.7 201.9l.4 .2-.2 .1zM341.7 201.9l.4 .2v-.2z"/>
<path d="M341.7 217.7v.3h.2zM341.7 217.7l.4 .2-.2 .1zM341.7 217.7l.4 .2v-.2z"/>
<path d="M341.5 217.4l.2 .3v-.4zM341.5 217.4l.2 .3-.3-.2zM341.4 217.5v.2h.3z"/>
<path d="M341.7 201.9h.4v-.2zM341.9 201.6l.2 .1-.4 .2zM341.7 201.5v.4l.2-.3z"/>
<path d="M341.7 217.7h.4v-.2zM341.9 217.4l.2 .1-.4 .2zM341.7 217.3v.4l.2-.3z"/>
</g>
<g fill="none" stroke="#000" stroke-width=".25">
<path d="M339 211l.2 .1M339 207.9l.2 .1M339 207.6l.2 .1M339.5 208.4h-1.1l.2 .2M339.7 208.3v.6M339.8 209.9v.7M339.9 211.3v.7l-.8-.4h1.1M339.9 208.9v.7l-.8-.4h1.1M341 208.3v.6l-.9-.6-.2 .3 .2 .2M72.7 258.6h12.1M224.3 276.7h7.6l-1.6 5 2.4-2.4zM224.3 276.7l8.4-2.6 2.6-8.4 2.6 8.4 8.4 2.6-8.4 2.6-2.6 8.4-2.6-8.4"/>
<path d="M230.3 271.6l1.6 5.1M235.3 265.7v7.5l-5-1.6 2.4 2.5zM237.9 274.1l2.5-2.5-1.6 5.1M240.4 271.6l-5.1 1.6M246.3 276.7h-7.5l1.6 5M235.3 280.1l5.1 1.6-2.5-2.4-2.6 8.4v-7.6l-5 1.6"/>
<circle cx="235.4" cy="276.7" r="1.5"/>
</g>
<g fill="none" stroke="#636466" stroke-width=".25">
<path d="M1.3 .6h416.8v295.3h-416.8zM2.3 1.6h414.8v293.3h-414.8zM2.3 254.2h332M2.3 253.3h414.9M18.2 254.2v40.7M72.1 254.2v40.7M153.8 254.2v40.7M153.8 259.5h64.5M175.7 259.5v35.4M187.2 259.5v35.4M203.8 259.5v35.4M218.3 254.2v40.7"/>
<path d="M251.2 254.2v40.7M268.4 254.2v40.7M2.3 265.5h69.8M72.1 271.2h81.7M91.4 271.2v23.7M153.8 275.2h64.5M153.8 279h64.5M153.8 267.6h64.5M218.3 271.4h-64.5h64.5M218.3 267.6h-64.5h64.5M218.3 263.8h-64.5h64.5M251.2 273h83.1"/>
<path d="M251.2 278.2h83.1M293.6 273v15.5M310.2 273v21.9M153.8 282.9h64.5M153.8 286.7h64.5M153.8 290.6h64.5M251.2 288.5h83.1M251.2 283.4h83.1M322.1 288.5v6.4"/>
</g>
<path d="M334.3 254.2h82.9v29.2h-82.9zM353 254.2v40.7h-18.7v-11.5h18.7M353 283.4h64.2v11.5h-64.2z" fill="none" stroke="#dd3700" stroke-width=".25"/>
<!-- layer: walls -->
<path d="M354 258.1h62v19.3h-62z" fill="none" stroke="#000" stroke-width=".25"/>
<!-- layer: SOLID FILL -->
<g fill="#000" stroke="#000" stroke-width=".22">
<path d="M224.3 276.7h7.6l-.7 2.1zM230.3 271.6l.9 1h-.7zM230.5 272.6h.7l1.5 1.5zM232.7 279.3l.2 .8h-1zM233.4 271.6h1.9v1zM235.3 265.7v5.9h-1.9zM237.5 272.6h1.9l-.6 .6zM237.9 279.3h1.7l.5 1.6zM237.9 279.3l1.5-.5 .2 .5zM239.4 274.5l6.9 2.2h-7.5zM231.9 280.1h1l.3 .8zM235.3 280.1l2.2 .8h-2.2z"/>
<path d="M235.3 280.9h2.2l-.3 .8z"/>
<path d="M230.5 272.6l.6 1.5h1.6zM231.1 274.1h1.6l-1.5 .4z"/>
<path d="M233.4 271.6l-.2 1h2.1zM233.2 272.6h2.1v.6z"/>
<path d="M237.5 272.6l.2 .6h1.1zM237.7 273.2h1.1l-.9 .9z"/>
<path d="M237.9 279.3l1.5 1.6h.7zM239.4 280.9h.7l.3 .8z"/>
<path d="M240.3 271.6l-.9 1zM237.5 272.6l2.8-1-.9 1z"/>
<path d="M231.9 280.1l-.7 .8h2zM230.3 281.7l.9-.8h2z"/>
<path d="M235.3 280.9v.8h1.9zM235.3 281.7h1.9l-1.9 6z"/>
</g>
<!-- layer: 0 -->
<path d="M231.9 276.7h-7.6h7.6" fill="none" stroke="#000" stroke-width=".22"/>
<g font-size="7">
<text x="367.5" y="142.7" transform="rotate(-90 367.5 142.7)">R O A D</text>
<text x="196.3" y="248">R O A D</text>
</g>
<text font-size="5.5" x="233.5" y="292">N</text>
<text font-size="4.2" x="71.2" y="246">FLOOR HEIGHT-11'</text>
<text font-size="3.8" x="103.1" y="282.9">FIRST FLOOR PLAN</text>
<g font-size="3.5">
<text x="234.4" y="264.4">S</text>
<text x="221" y="277.9">E</text>
<text x="246.9" y="278">W</text>
</g>
<text font-size="3.4" x="177" y="258">REVISIONS</text>
<g font-size="3.3">
<text x="72.4" y="258">NOTES:</text>
<text x="353.9" y="290.1">FOR APPROVAL ONLY</text>
</g>
<text font-size="3.2" x="75.9" y="278.3">TITLE :</text>
<g font-size="3">
<text x="271.1" y="281.9">28.09.2023</text>
<text x="311.3" y="281.9">1 OF 1</text>
<text x="271.1" y="287">NO.RFS.:- 26</text>
<text x="311.4" y="287.1">N.T.S</text>
<text x="271.1" y="292.6">.........</text>
<text x="325.5" y="292.6">R0</text>
</g>
<g font-size="2.7">
<text x="271.3" y="276.5">AMAN</text>
<text x="311.8" y="276.5">AMAN</text>
</g>
<g font-size="2.6">
<text x="4" y="261.4">CLIENT:</text>
<text x="32.8" y="260.7">Mr. SAI KUMAR</text>
<text x="73.5" y="261.4">01. ALL DIMENSIONS ARE IN INCHES &amp; LEVELS ARE IN FEET.</text>
<text x="73.5" y="264.7">02. DO NOT SCALE THE DRG. FOLLOW WRITTEN DIMENSIONS</text>
<text x="78.8" y="268">ONLY.</text>
<text x="26.9" y="278.2">PROPOSED RESIDENCE</text>
<text x="29.3" y="281.4">FOR Mr. SAI KUMAR</text>
<text x="3.9" y="282.1">PROJECT:</text>
<text x="31.9" y="284.5">AT BANGALORE.</text>
<text x="335.1" y="290.2">STATUS :</text>
</g>
<g font-size="2.5">
<text x="156.1" y="262.4">ISSUED TO</text>
<text x="179.2" y="262.2">NO.</text>
<text x="192" y="262.4">DATE</text>
<text x="208.4" y="262.4">BY</text>
<text x="157.6" y="266.8">TO CLIENT</text>
<text x="180" y="266.7">01</text>
<text x="189.4" y="266.7">28.09.2023</text>
<text x="206.6" y="266.4">............</text>
</g>
<g font-size="2.4">
<text x="226.7" y="256.9">ORIENTATION:</text>
<text x="270.5" y="262.9">HOUSE CONSTRUCT AND NOT TO BE</text>
<text x="270.7" y="259.4">THIS DRAWING IS THE PROPERTY OF</text>
<text x="251.6" y="265">COPY RIGHT</text>
<text x="270.5" y="266.7">USED OR COPIED WITHOUT THEIR PRIOR</text>
<text x="270.6" y="269.6">CONSENT OR APPROVAL</text>
<text x="334.6" y="268.6">PRIME</text>
<text x="334.5" y="271.5">CONSULTANTS</text>
<text x="252.4" y="276.5">DRAWN</text>
<text x="252.4" y="281.6">DATE</text>
<text x="294.9" y="281.6">SHEET</text>
<text x="294.9" y="276.5">CHECKED</text>
<text x="252.6" y="286.8">JOB NO.</text>
<text x="294.9" y="286.8">SCALE</text>
<text x="252.4" y="292">DRG. NO.</text>
<text x="311.1" y="292.4">REV. NO.</text>
</g>
<g font-size="2.3">
<text x="212.7" y="6.8">24385</text>
<text x="213.2" y="9.2">[80']</text>
<text x="132.4" y="16.4">[35'-9&quot;]</text>
<text x="132.8" y="14">10905</text>
<text x="267.1" y="16.4">[39'-2&quot;]</text>
<text x="267.5" y="14">11945</text>
<text x="347.6" y="14">1535</text>
<text x="348.6" y="16.4">[5']</text>
<text x="64.3" y="35.5" transform="rotate(-90 64.3 35.5)">1840</text>
<text x="66.9" y="34.5" transform="rotate(-90 66.9 34.5)">[6']</text>
<text x="57.2" y="133.2" transform="rotate(-90 57.2 133.2)">18290</text>
<text x="59.7" y="132.2" transform="rotate(-90 59.7 132.2)">[60']</text>
<text x="64.3" y="134.2" transform="rotate(-90 64.3 134.2)">14780</text>
<text x="66.9" y="134.5" transform="rotate(-90 66.9 134.5)">[48'-6&quot;]</text>
<text x="64.3" y="230.5" transform="rotate(-90 64.3 230.5)">1665</text>
<text x="66.9" y="230.8" transform="rotate(-90 66.9 230.8)">[5'-6&quot;]</text>
</g>
<g font-size="2.2">
<text x="257.2" y="41.9">V2</text>
<text x="290.2" y="41.7">W2</text>
<text x="261.1" y="70.6">9'0''X9'0''</text>
<text x="262.3" y="68">TOILET</text>
<text x="195.7" y="76.4">W5</text>
<text x="218.1" y="75.1">MULTI-PURPOSE ROOM</text>
<text x="224.2" y="77.8">12'9''X15'6''</text>
<text x="343.2" y="76.5">W1</text>
<text x="276.1" y="78.8">D2</text>
<text x="302.8" y="83.6">MASTER BEDROOM</text>
<text x="260.6" y="88.9">DRESSING</text>
<text x="306.5" y="86.2">15'4''X15'6''</text>
<text x="261.6" y="91.5">9'6''X6'1''</text>
<text x="241.3" y="103.1">D1</text>
<text x="289.5" y="103.2">D1</text>
<text x="260.9" y="125.3">21'3''X13'0''</text>
<text x="262.8" y="122.7">FAMILY</text>
<text x="204.9" y="130.5">BALCONY</text>
<text x="225.8" y="129.6">V4</text>
<text x="205.6" y="133.1">6'1''X13'0''</text>
<text x="226.1" y="144.9">SD3</text>
<text x="264.2" y="148.3">SD1</text>
<text x="287.7" y="152.6">D1</text>
<text x="353.1" y="160.7">V1</text>
<text x="327.9" y="166">6'0''X7'0''</text>
<text x="329.3" y="163.4">TOILET</text>
<text x="330" y="179.9">D2</text>
<text x="230.5" y="191.5">22'9&quot;X15'9&quot;</text>
<text x="231.3" y="188.9">TERRACE</text>
<text x="294.3" y="189.8">BEDROOM</text>
<text x="332" y="188.7">DRESSING</text>
<text x="332.8" y="191.3">6'0''X5'3''</text>
<text x="294" y="192.5">11'11''X13'0''</text>
<text x="325.8" y="195.7">D2</text>
<text x="306" y="205.9">W3</text>
</g>
<text font-size="1.6" x="295.7" y="146.5">DOWN</text>
<g font-size="1.3" fill="#b0b0b0">
<text x="145.6" y="241.1">VEHICULAR ENTRY</text>
<text x="183.2" y="241.3">PEDESTRIAN ENTRY</text>
</g>
<g font-size="1.1">
<text x="256.2" y="55.6">SHOWER</text>
<text x="264.5" y="105.9">TV UNIT</text>
<text x="228.6" y="123.9" transform="rotate(-90 228.6 123.9)">BOOKSHELF</text>
<text x="340.4" y="160">SHOWER</text>
</g>
</svg>
